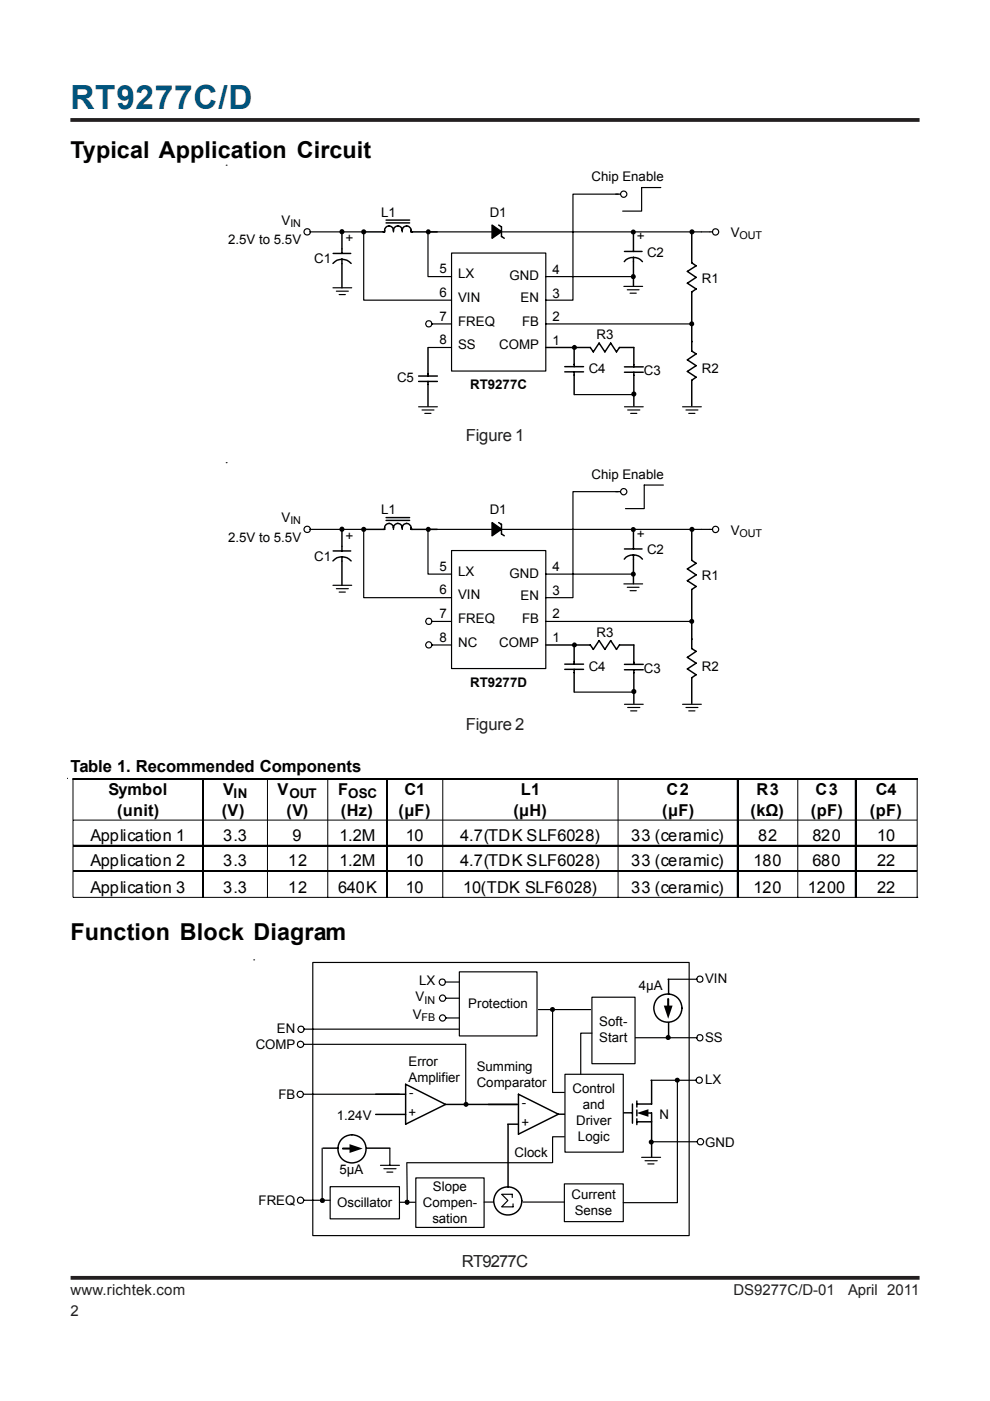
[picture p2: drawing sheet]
<svg xmlns="http://www.w3.org/2000/svg" width="210mm" height="297mm" viewBox="0 0 210 297" stroke-linecap="round" stroke-linejoin="round" font-family="sans-serif">
<path d="M14.9 25.4h180.1M15 270.9h180" fill="none" stroke="#231f20" stroke-width=".8" stroke-linecap="butt"/>
<g fill="none" stroke="#000" stroke-width=".21">
<path d="M14.2 165h.1M15.5 165v.3M15.5 165h.1M15.5 165h41.2M15.5 173.9h179M15.5 179.2h.1M15.5 179.2h179v5.4M15.5 165v25.3h41.2M43 173.9h.1M43 165v25.3M56.7 165h12.8M56.7 165v25.3h12.8"/>
<path d="M69.5 165h24.4M69.5 165v25.3M82 173.9h.1M82 165v25.3M93.9 165h37.1M93.9 165v25.3h37.1M131 165h38.1M131 165v25.3M156.3 173.9h.1M156.3 165v25.3M169.1 165h25.4v.3M169.1 165v25.3"/>
<path d="M181.3 173.9h.1M181.3 165v25.3M194.5 165v.3M194.5 165.3v13.9M15.5 184.6h.1M15.5 184.6h179v5.7M43 190.3h.1M69.5 190.3h24.4M82 190.3h.1M131 190.3h63.5M156.3 190.3h.1M181.3 190.3h.1"/>
<path d="M194.5 190.3h.1"/>
</g>
<g fill="none" stroke="#000" stroke-width=".3">
<path d="M15.5 165.2h27.5M43.1 165.3v13.9M43.1 179.5v5.1M43.2 165.2h38.8M82.3 165.2h74M156.7 165.2h24.6M181.5 165.3v13.9M181.5 179.5v5.1M181.6 165.2h12.8M15.5 184.7h27.5M43.1 184.9v5.4M43.2 184.7h38.8"/>
<path d="M82.3 184.7h74M156.7 184.7h24.6M181.5 184.9v5.4M181.6 184.7h12.8"/>
</g>
<path d="M43 165h.2v.3h-.2zM43 179.2h.2v.3h-.2zM82 165h.3v.3h-.3zM82 179.2h.3v.3h-.3zM156.3 165h.4v.3h-.4zM156.3 179.2h.4v.3h-.4zM181.3 165h.3v.3h-.3zM181.3 179.2h.3v.3h-.3zM43 184.6h.2v.3h-.2zM82 184.6h.3v.3h-.3zM156.3 184.6h.4v.3h-.4zM181.3 184.6h.3v.3h-.3z" fill="#000"/>
<path d="M15.5 179.4h27.5M43.2 179.4h38.8M82.2 165.3v13.9M82.2 179.5v5.1M82.3 179.4h74M156.5 165.3v13.9M156.5 179.5v5.1M156.7 179.4h24.6M181.6 179.4h12.8M82.2 184.9v5.4M156.5 184.9v5.4" fill="none" stroke="#000" stroke-width=".34"/>
<path d="M95.7 53.7h20v25h-20z" fill="#fff"/>
<g fill="none" stroke="#000" stroke-width=".25">
<path d="M140.1 39.8h-4.1v5h-4M65.8 49.2h11.3v14.4h18.6M90.7 49.2v9.4h5M90.8 49.2h13.5M95.7 53.7h20v25h-20zM106.3 49.2h44.8M115.7 58.6h18.6M130.5 41.2h1.1M131.1 41.2h-9.6v22.4h-5.8M70.6 61h4M71.3 61.7h2.6M71.9 62.5h1.3"/>
<path d="M90.7 73.7h5M91.6 68.7h4.1M115.7 68.7h31M132.3 60.7h4M133 61.4h2.5M133.6 62.2h1.3M88.8 86.2h3.9M89.5 86.9h2.5M90.1 87.6h1.3M121.8 83.7h12.6M132.4 86.2h4M133.1 86.9h2.6"/>
<path d="M133.7 87.6h1.3M144.7 86.2h4M145.4 86.9h2.6M146 87.6h1.3M65.8 112.2h11.3v14.5h18.6M90.7 112.2v9.5h5M90.8 112.2h13.5M95.7 116.7h20v25h-20zM106.3 112.2h44.8M130.5 104.2h1.1M131.1 104.2h-9.6v22.5h-5.8M140.7 102.8h-4.1v5h-4"/>
<path d="M70.6 124.1h4M71.3 124.8h2.6M71.9 125.5h1.3M91.6 131.8h4.1M91.6 136.8h4.1M115.7 121.7h18.6M115.7 131.8h31M132.3 123.8h4M133 124.5h2.5M133.6 125.2h1.3M121.8 146.7h12.6M132.4 149.3h4"/>
<path d="M133.1 150h2.6M133.7 150.7h1.3M144.7 149.3h4M145.4 150h2.6M146 150.7h1.3"/>
<circle cx="65.1" cy="49.2" r=".66"/>
<circle cx="132.2" cy="41.2" r=".67"/>
<circle cx="151.7" cy="49.2" r=".66"/>
<circle cx="90.9" cy="68.7" r=".67"/>
<circle cx="65.1" cy="112.2" r=".66"/>
<circle cx="132.2" cy="104.2" r=".67"/>
<circle cx="151.7" cy="112.2" r=".66"/>
<circle cx="90.9" cy="131.7" r=".67"/>
<circle cx="90.9" cy="136.7" r=".66"/>
</g>
<g fill="none" stroke="#000" stroke-width=".31">
<path d="M70.6 53.7h3.8M72.5 55a2.44 2.44 0 0 1 1.9 .9M72.5 55a2.29 2.29 0 0 0-1.9 .9M72.5 49.2v4.5M72.5 55v6M81.9 47.3h5M81.9 46.7h5M83.4 48.8a.96 .96 0 0 0-1.1-.9 .96 .96 0 0 0-.7 1.3h-4.5M83.4 48.8a.93 .93 0 0 1 1-.9 .93 .93 0 0 1 .9 .9M83.4 48.8v.4M85.3 48.8a.96 .96 0 0 1 1.1-.9 .96 .96 0 0 1 .7 1.3h5.6M85.3 48.8v.4"/>
<path d="M104.3 47.7l2 1.4-2 1.4zM105.7 47.7l.6 .4v2l.6 .4M132.4 53.3h3.7M134.3 54.6a2.29 2.29 0 0 1 1.9 .9M134.3 54.6a2.3 2.3 0 0 0-1.9 .9M134.3 49.2v4.1M134.3 54.6v6.1M146.7 49.1v6.6l.9 .7-1.9 1.1 1.9 1.3-1.9 1.2 1.9 1.3-.9 .6v12.5l.9 .6-1.9 1.3 1.9 1.2-1.9 1.3 1.9 1.2-.9 .6v5.5M88.8 79.7h3.9M90.7 73.8v5.9M115.7 73.7h9.5l.6 .9 1.2-1.9 1.3 1.9 1.2-1.9 1.2 1.9 .6-.9h3.1v4.1M119.7 77.7h4"/>
<path d="M119.7 78.8h4M121.7 73.7v4M121.7 78.8v4.9M132.4 78.9h4M132.4 77.8h4M134.4 78.9v7.2M88.8 80.9h3.9M90.7 80.9v5.2M70.6 116.8h3.8M72.5 118a2.44 2.44 0 0 1 1.9 .9M72.5 118a2.29 2.29 0 0 0-1.9 .9M72.5 112.3v4.5"/>
<path d="M72.5 118v6.1M81.9 110.3h5M81.9 109.7h5M83.4 111.9a.96 .96 0 0 0-1.1-.9 .96 .96 0 0 0-.7 1.2h-4.5M83.4 111.9a.93 .93 0 0 1 1-.9 .93 .93 0 0 1 .9 .9M83.4 111.9v.3M85.3 111.9a.96 .96 0 0 1 1.1-.9 .96 .96 0 0 1 .7 1.2h5.6M85.3 111.9v.3M104.3 110.8l2 1.4-2 1.4zM105.7 110.8l.6 .4v2l.6 .4M132.4 116.4h3.7M134.3 117.7a2.29 2.29 0 0 1 1.9 .8"/>
<path d="M134.3 117.7a2.3 2.3 0 0 0-1.9 .8M134.3 112.3v4.1M134.3 117.7v6.1M146.7 112.2v6.6l.9 .6-1.9 1.2 1.9 1.3-1.9 1.2 1.9 1.2-.9 .7v12.5l.9 .6-1.9 1.3 1.9 1.2-1.9 1.2 1.9 1.3-.9 .6v5.5M115.7 136.8h9.5l.6 .9 1.2-1.9 1.3 1.9 1.2-1.9 1.2 1.9 .6-.9h3.1v4.1M121.7 136.8v4M119.7 140.8h4M119.7 141.9h4M121.7 141.9v4.8M132.4 142h4M132.4 140.9h4M134.4 142v7.2"/>
<path d="M79.7 236.3h6.3M79.7 232h6.3M86 229.9l8.5 4.3-8.5 4.2zM94.5 234.2h15.4M107.6 238.4h2.3M109.9 232l8.5 4.2-8.5 4.3zM118.4 236.2h2.2"/>
</g>
<g fill="#000">
<path d="M104.3 47.7l2 1.4-2 1.4zM104.3 110.8l2 1.4-2 1.4z"/>
<path d="M133.9 58.3l.6-.2a.55 .55 0 0 1 .3 .8 .55 .55 0 0 1-.9 .2 .55 .55 0 0 1 0-.8z" fill-rule="evenodd"/>
<path d="M133.9 121.3l.6-.1a.55 .55 0 0 1 .3 .8 .55 .55 0 0 1-.9 .2 .55 .55 0 0 1 0-.9z" fill-rule="evenodd"/>
<circle cx="72.5" cy="49.1" r=".54"/>
<circle cx="77.1" cy="49.1" r=".53"/>
<circle cx="90.8" cy="49.2" r=".52"/>
<circle cx="134.3" cy="49.2" r=".54"/>
<circle cx="146.7" cy="49.1" r=".53"/>
<circle cx="121.8" cy="73.7" r=".52"/>
<circle cx="146.7" cy="68.7" r=".53"/>
<circle cx="134.4" cy="83.5" r=".55"/>
<circle cx="72.5" cy="112.2" r=".54"/>
<circle cx="77.1" cy="112.2" r=".53"/>
<circle cx="90.8" cy="112.2" r=".52"/>
<circle cx="134.3" cy="112.3" r=".54"/>
<circle cx="146.7" cy="112.2" r=".53"/>
<circle cx="121.8" cy="136.7" r=".52"/>
<circle cx="146.7" cy="131.7" r=".53"/>
<circle cx="134.4" cy="146.6" r=".55"/>
</g>
<g fill="none" stroke="#000" stroke-width=".21">
<path d="M47.9 35h.1M72.5 49.1v.4M77.1 49.2v.3M90.8 49.2v.3M134.3 49.2v.4M134.3 58.6v.5M146.7 49.2v.3M121.8 73.7v.4M146.7 68.7v.4M47.9 98.1h.1M134.4 83.5v.5M72.5 112.2v.4"/>
<path d="M77.1 112.2v.4M90.8 112.2v.4M134.3 112.3v.4M146.7 112.2v.4M121.8 136.8v.3M134.3 121.7v.4M146.7 131.8v.3M134.4 146.6v.4"/>
</g>
<path d="M119.8 227.8h12.3v16.5h-12.3z" fill="#fff"/>
<path d="M119.8 227.8h12.3v16.5h-12.3z" fill="none" stroke="#000" stroke-width=".25"/>
<path d="M119.7 251h12.4v8h-12.4z" fill="#fff"/>
<path d="M119.7 251h12.4v8h-12.4z" fill="none" stroke="#000" stroke-width=".25"/>
<path d="M88.2 249.7h14.4v10.5h-14.4z" fill="#fff"/>
<path d="M88.2 249.7h14.4v10.5h-14.4z" fill="none" stroke="#000" stroke-width=".25"/>
<path d="M70 251.6h14.7v6.8h-14.7z" fill="#fff"/>
<g fill="none" stroke="#000" stroke-width=".25">
<path d="M64.5 218.2h32.8M66.3 204.1h79.8v57.9h-79.8zM117.2 214.1v17.5h2.5M141.6 207.6h6.1M64.3 232h20.4M64.4 221.4h34.3v12.8M134.5 220h13.2M138 229h9.6M143.6 229v26h-11.5M64.4 254.5h5.6M70 251.6h14.7v6.8h-14.7zM84.7 254.9h3.4"/>
<path d="M86.3 246.5v8.4M86.3 246.5h30.7M102.6 254.9h2.1M110.9 254.9h8.8M119.7 241h-2.5v5.5M136 245.4h4.1M136.8 246.1h2.5M137.4 246.8h1.3M138.1 242.1h9.8"/>
<circle cx="63.8" cy="218.2" r=".66"/>
<circle cx="148.4" cy="207.6" r=".66"/>
<circle cx="63.7" cy="232" r=".66"/>
<circle cx="63.7" cy="221.4" r=".68"/>
<circle cx="148.3" cy="229" r=".66"/>
<circle cx="148.4" cy="220" r=".67"/>
<circle cx="63.7" cy="254.5" r=".67"/>
<circle cx="148.5" cy="242.1" r=".67"/>
</g>
<path d="M117.1 214.1v.3M141.7 220v.4M98.8 234.2v.3M143.6 229v.4M68.1 254.3l.3 .2M86.3 254.9v.4M138.1 242.1v.4" fill="none" stroke="#000" stroke-width=".21"/>
<g fill="#000">
<path d="M135 236l2.5-.8v1.6z"/>
<path d="M141.3 219.6l.4-.2 .4 .2 .1 .3a.55 .55 0 0 1-.6 .6 .55 .55 0 0 1-.4-.7z" fill-rule="evenodd"/>
<path d="M85.9 254.5a.55 .55 0 0 1 .9 .1 .55 .55 0 0 1-.3 .8 .55 .55 0 0 1-.8-.5z" fill-rule="evenodd"/>
<circle cx="117.1" cy="214" r=".53"/>
<circle cx="98.8" cy="234.1" r=".53"/>
<circle cx="143.6" cy="229" r=".53"/>
<circle cx="68.3" cy="254.5" r=".55"/>
<circle cx="138.1" cy="242.1" r=".53"/>
</g>
<path d="M132.2 235.9h1.9M134.1 234.1v4M135 233.4v1.3M135 235.3v1.3M135 237.2v1.2M135 237.8h3.2M137.3 236h.7M138.2 229v5.1h-3.2M138.2 235.9v9.4" fill="none" stroke="#000" stroke-width=".31"/>
<path d="M97.4 206.1h16.5v13.5h-16.5z" fill="#fff"/>
<path d="M97.4 206.1h16.5v13.5h-16.5zM114.2 214.1h11.3M68.3 243.4v11.1M80.7 247.1h4M81.4 247.8h2.6M82 248.5h1.3M82.7 243.5v3.5M108.6 253.9v-.7h-2.2l1.3 1.3-1.3 1.4h2.4v-.7" fill="none" stroke="#000" stroke-width=".25"/>
<g fill="none" stroke="#000" stroke-width=".31">
<path d="M141.8 207.6v3.1M141.8 216.9v3.2M107.7 238.4v13.2M68.5 243.4h3.2M77.8 243.4h4.9"/>
<circle cx="141.6" cy="213.7" r="3"/>
<circle cx="74.6" cy="243.6" r="2.99"/>
<circle cx="107.7" cy="254.6" r="2.98"/>
</g>
<path d="M141.7 211.8v1.7M72.7 243.5h1.7" fill="none" stroke="#000" stroke-width=".43"/>
<path d="M140.7 213.2h1.9l-.9 2.8zM74.1 242.6l2.8 .9-2.8 .9z" fill="#000"/>
<path d="M125.5 211.4h9.1v14.1h-9.1z" fill="#fff"/>
<g fill="none" stroke="#000" stroke-width=".25">
<path d="M94.4 208.2h3M94.5 211.6h2.9M94.5 215.8h2.9M125.5 211.4h9.1v14.1h-9.1zM125.5 219h-2.4v8.8"/>
<circle cx="93.8" cy="208.2" r=".65"/>
<circle cx="93.8" cy="211.6" r=".67"/>
<circle cx="93.8" cy="215.8" r=".66"/>
</g>
<path d="M53.8 203.5h.1" fill="none" stroke="#000" stroke-width=".21"/>
<text font-size="7.1" fill="#00547d" x="14.9" y="23.2">RT9277C/D</text>
<g font-size="4.9">
<text x="14.9" y="33.5">Typical Application Circuit</text>
<text x="14.9" y="199.2">Function Block Diagram</text>
</g>
<g font-size="3.5" fill="#231f20">
<text x="98.7" y="93.5">Figure 1</text>
<text x="98.7" y="154.8">Figure 2</text>
<text x="97.9" y="268.5">RT9277C</text>
</g>
<g font-size="3.5">
<text x="14.9" y="163.6">Table 1. Recommended Components</text>
<text x="23" y="168.5">Symbol</text>
<text x="24.8" y="172.9">(unit)</text>
<text x="47" y="172.9">(V)</text>
<text x="47.3" y="168.5">V</text>
<text x="58.9" y="168.5">V</text>
<text x="60.7" y="172.9">(V)</text>
<text x="71.7" y="168.5">F</text>
<text x="72.3" y="172.9">(Hz)</text>
<text x="84.5" y="172.9">(μF)</text>
<text x="85.7" y="168.5">C1</text>
<text x="108.9" y="172.9">(μH)</text>
<text x="110.4" y="168.5">L1</text>
<text x="140.4" y="172.9">(μF)</text>
<text x="141.3" y="168.5">C2</text>
<text x="159.2" y="172.9">(kΩ)</text>
<text x="160.4" y="168.5">R3</text>
<text x="171.9" y="172.9">(pF)</text>
<text x="172.9" y="168.5">C3</text>
<text x="184.4" y="172.9">(pF)</text>
<text x="185.7" y="168.5">C4</text>
<text x="19.2" y="178.3">Application 1</text>
<text x="47.3" y="178.3">3.3</text>
<text x="62" y="178.3">9</text>
<text x="72" y="178.3">1.2M</text>
<text x="86" y="178.3">10</text>
<text x="97.6" y="178.3">4.7(TDK SLF6028)</text>
<text x="133.8" y="178.3">33 (ceramic)</text>
<text x="160.7" y="178.3">82</text>
<text x="172.3" y="178.3">820</text>
<text x="186" y="178.3">10</text>
<text x="19.2" y="183.7">Application 2</text>
<text x="47.3" y="183.7">3.3</text>
<text x="61.1" y="183.7">12</text>
<text x="72" y="183.7">1.2M</text>
<text x="86" y="183.7">10</text>
<text x="97.6" y="183.7">4.7(TDK SLF6028)</text>
<text x="133.8" y="183.7">33 (ceramic)</text>
<text x="159.7" y="183.7">180</text>
<text x="172.3" y="183.7">680</text>
<text x="186" y="183.7">22</text>
<text x="19.2" y="189.3">Application 3</text>
<text x="47.3" y="189.3">3.3</text>
<text x="61.1" y="189.3">12</text>
<text x="71.7" y="189.3">640K</text>
<text x="86" y="189.3">10</text>
<text x="98.2" y="189.3">10(TDK SLF6028)</text>
<text x="133.8" y="189.3">33 (ceramic)</text>
<text x="159.7" y="189.3">120</text>
<text x="171.3" y="189.3">1200</text>
<text x="186" y="189.3">22</text>
</g>
<g font-size="3.2" fill="#231f20">
<text x="14.9" y="274.5">www.richtek.com</text>
<text x="155.5" y="274.5">DS9277C/D-01</text>
<text x="179.8" y="274.5">April 2011</text>
<text x="14.9" y="279">2</text>
</g>
<g font-size="2.8">
<text x="125.4" y="38.4">Chip Enable</text>
<text x="59.7" y="47.6">V</text>
<text x="80.8" y="45.9">L1</text>
<text x="103.8" y="45.9">D1</text>
<text x="48.4" y="51.7">2.5V to 5.5V</text>
<text x="73.1" y="49.7" transform="rotate(90 73.1 49.7)">+</text>
<text x="134.9" y="49.3" transform="rotate(90 134.9 49.3)">+</text>
<text x="154.9" y="50.3">V</text>
<text x="66.6" y="55.8">C1</text>
<text x="93.2" y="57.9">5</text>
<text x="97.1" y="58.9">LX</text>
<text x="108.1" y="59.5">GND</text>
<text x="117.1" y="58">4</text>
<text x="137.2" y="54.5">C2</text>
<text x="148.8" y="60">R1</text>
<text x="93.2" y="62.9">6</text>
<text x="97.1" y="63.9">VIN</text>
<text x="110.4" y="64.1">EN</text>
<text x="117.1" y="63.1">3</text>
<text x="93.2" y="68">7</text>
<text x="97.1" y="69.1">FREQ</text>
<text x="110.7" y="69.1">FB</text>
<text x="117.1" y="68">2</text>
<text x="126.5" y="71.9">R3</text>
<text x="93.2" y="73">8</text>
<text x="97.1" y="74.1">SS</text>
<text x="105.9" y="74.1">COMP</text>
<text x="117.1" y="73.1">1</text>
<text x="84.2" y="81.1">C5</text>
<text x="99.7" y="82.5">RT9277C</text>
<text x="124.8" y="79.1">C4</text>
<text x="136.5" y="79.5">C3</text>
<text x="148.8" y="79.1">R2</text>
<text x="125.4" y="101.5">Chip Enable</text>
<text x="59.7" y="110.7">V</text>
<text x="73.1" y="112.7" transform="rotate(90 73.1 112.7)">+</text>
<text x="80.8" y="109">L1</text>
<text x="103.8" y="109">D1</text>
<text x="134.9" y="112.4" transform="rotate(90 134.9 112.4)">+</text>
<text x="154.9" y="113.4">V</text>
<text x="48.4" y="114.8">2.5V to 5.5V</text>
<text x="66.6" y="118.9">C1</text>
<text x="137.2" y="117.5">C2</text>
<text x="93.2" y="126">6</text>
<text x="93.2" y="121">5</text>
<text x="97.1" y="122">LX</text>
<text x="108.1" y="122.5">GND</text>
<text x="117.1" y="121.1">4</text>
<text x="148.8" y="123">R1</text>
<text x="93.2" y="131">7</text>
<text x="97.1" y="127">VIN</text>
<text x="110.4" y="127.2">EN</text>
<text x="117.1" y="126.2">3</text>
<text x="117.1" y="131.1">2</text>
<text x="93.2" y="136">8</text>
<text x="97.1" y="137.2">NC</text>
<text x="97.1" y="132.2">FREQ</text>
<text x="105.9" y="137.2">COMP</text>
<text x="110.7" y="132.2">FB</text>
<text x="117.1" y="136.2">1</text>
<text x="126.5" y="135">R3</text>
<text x="124.8" y="142.2">C4</text>
<text x="136.5" y="142.6">C3</text>
<text x="148.8" y="142.2">R2</text>
<text x="99.7" y="145.6">RT9277D</text>
<text x="49.5" y="169.1">IN</text>
<text x="61.4" y="169.1">OUT</text>
<text x="73.9" y="169.1">OSC</text>
<text x="88.8" y="208.9">LX</text>
<text x="135.4" y="209.9">4µA</text>
<text x="149.5" y="208.4">VIN</text>
<text x="87.5" y="216">V</text>
<text x="88.1" y="212.3">V</text>
<text x="99.3" y="213.7">Protection</text>
<text x="58.7" y="219">EN</text>
<text x="127.1" y="217.6">Soft-</text>
<text x="127.1" y="221">Start</text>
<text x="149.5" y="220.9">SS</text>
<text x="54.2" y="222.4">COMP</text>
<text x="86.6" y="226.1">Error</text>
<text x="101.1" y="227.1">Summing</text>
<text x="59" y="233.1">FB</text>
<text x="86.6" y="229.5">Amplifier</text>
<text x="86.7" y="232.6">-</text>
<text x="101.1" y="230.5">Comparator</text>
<text x="121.4" y="231.8">Control</text>
<text x="149.5" y="229.9">LX</text>
<text x="71.4" y="237.4">1.24V</text>
<text x="86.6" y="236.8">+</text>
<text x="110.6" y="238.9">+</text>
<text x="110.6" y="234.7">-</text>
<text x="122.2" y="238.6">Driver</text>
<text x="123.6" y="235.2">and</text>
<text x="139.8" y="237.3">N</text>
<text x="109.1" y="245.3">Clock</text>
<text x="122.5" y="241.9">Logic</text>
<text x="149.5" y="243.1">GND</text>
<text x="72" y="248.8">5µA</text>
<text x="54.8" y="255.6">FREQ</text>
<text x="71.5" y="255.8">Oscillator</text>
<text x="89.6" y="255.8">Compen-</text>
<text x="91.8" y="252.4">Slope</text>
<text x="121.2" y="254.1">Current</text>
<text x="121.9" y="257.5">Sense</text>
<text x="91.7" y="259.2">sation</text>
</g>
<g font-size="2.3">
<text x="61.6" y="48.1">IN</text>
<text x="156.8" y="50.8">OUT</text>
<text x="61.6" y="111.2">IN</text>
<text x="156.8" y="113.8">OUT</text>
<text x="90" y="212.8">IN</text>
<text x="89.4" y="216.5">FB</text>
</g>
</svg>
